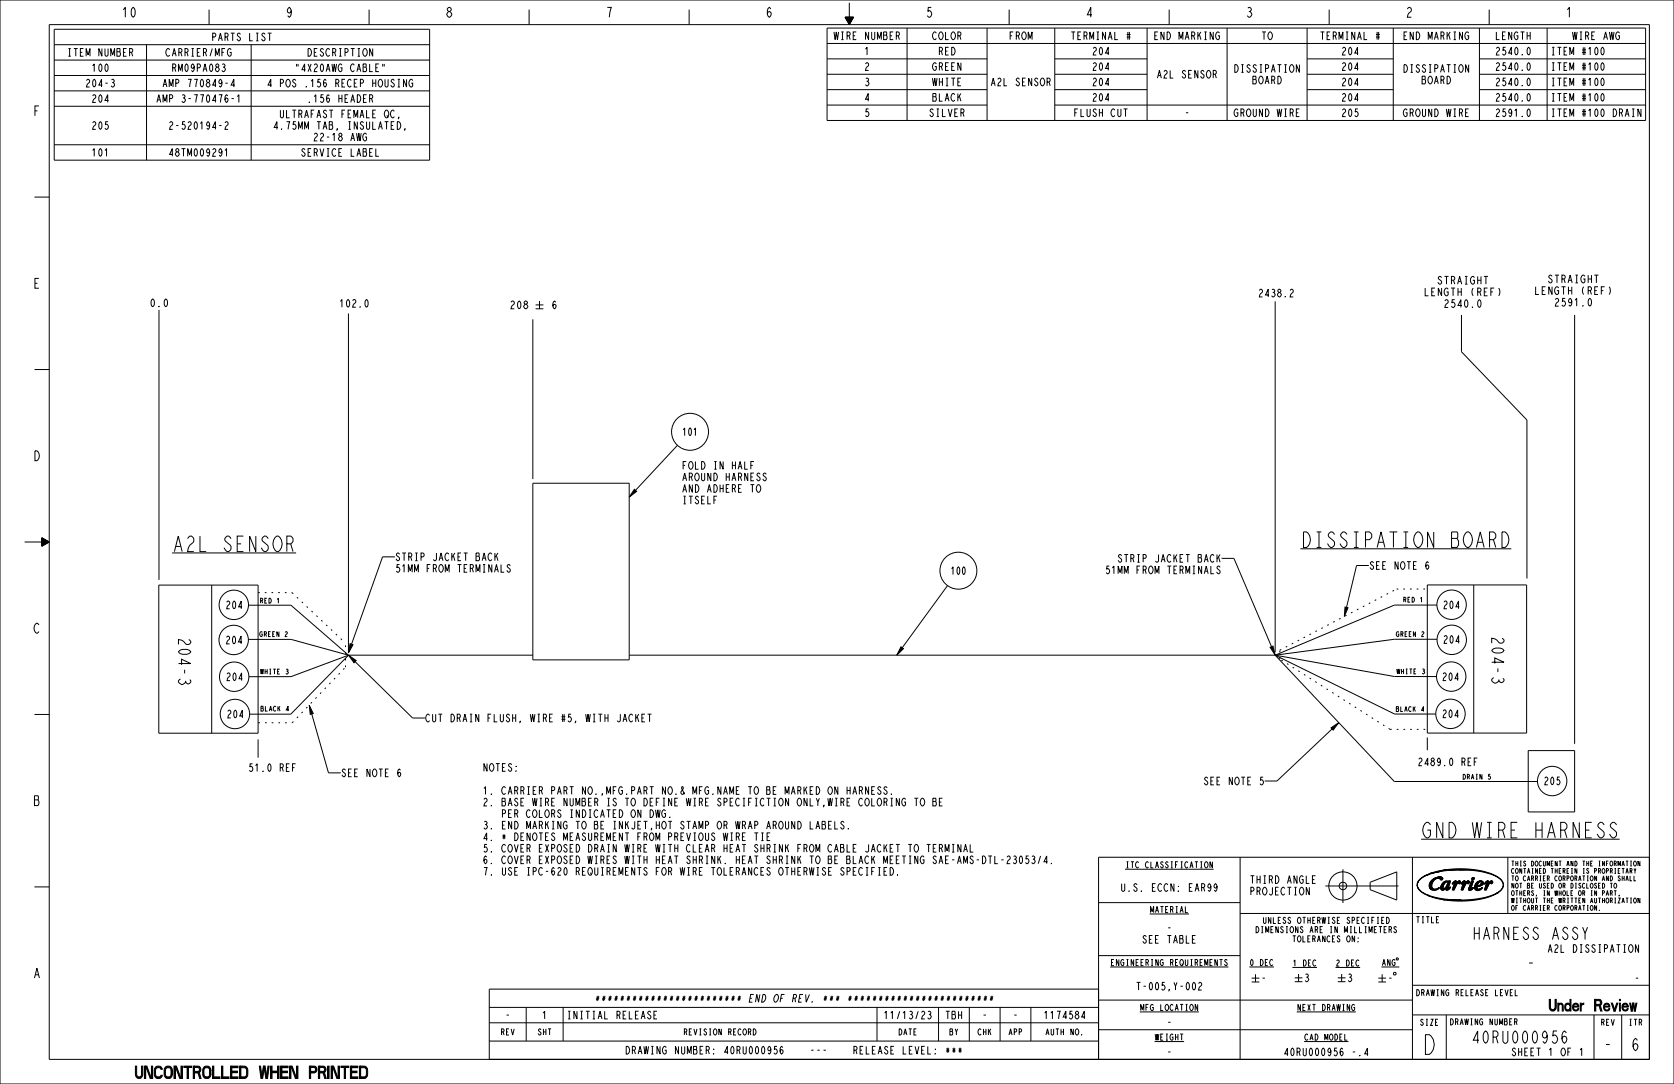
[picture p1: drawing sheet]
<svg xmlns="http://www.w3.org/2000/svg" width="864mm" height="559mm" viewBox="0 0 864 559" stroke-linecap="round" stroke-linejoin="round" font-family="sans-serif">
<path d="M684 457h37M693 448v18" fill="none" stroke="#000" stroke-width=".52" stroke-dasharray="83.4 83.4 250.1 83.4" stroke-linecap="butt"/>
<g fill="none" stroke="#000" stroke-width=".52">
<path d="M0 0h864v559h-864zM25 13h826v533h-826zM28 15h194v68h-194zM108 5v8M190 5v8M273 5v8M356 5v8M427 14h422v48h-422zM436 9h4l-2 4M436 9l2 4M436 9h4M436 9l2 3 2-3"/>
<path d="M436 9h4l-2 3-1-3M437 9h2l-1 3M437 9l1 2M437 10h2M438 10h1l-1 1M438 10v1M438 10h.1M438 1v12M439 10l-1 1-1-1M468 14v48M509 14v48M521 5v8"/>
<path d="M544 14v48M592 14v48M603 5v8M633 14v48M674 14v48M686 5v8M719 14v48M763 14v48M768 5v8M798 14v48M28 23h194M28 31h194"/>
<path d="M28 39h194M76 23v60M130 23v60M427 22h422M427 30h82M427 38h82M544 30h48M544 38h48M674 30h45M674 38h45M763 30h86M763 38h86"/>
<path d="M28 47h194M28 55h194M427 46h82M427 54h82M544 46h48M544 54h305M674 46h45M763 46h86M28 75h194M18 102h7M658 155v181M180 162v175"/>
<path d="M275 165v82M754 162v19l34 36v81M812 162v221M18 190h7M349 230l-21 23M275 249h50v91h-50zM327 252l1 1-3 3zM13 279h12M22 277l3 2-3 3zM22 277l3 2-3 2M22 278v3M22 278l3 1"/>
<path d="M22 278v3l3-2M22 278l2 1-2 2M22 278l2 1-2 1M22 279v1l2-1M22 279h1l-1 1M23 279v1v-1M23 279h.1M82 302h51v76h-51zM109 302v76M489 302l-24 32M736 302h52v76h-52zM741 312h-22l-61 26"/>
<path d="M760 302v76M128 330h22l30 8M180 338l-30 11h-22M180 338h95M465 333l1 1-3 4zM658 338l61 65h74M658 338l61 30h22M658 338l61 11h22M741 330h-22l-61 8M18 368h7M129 368h21M133 381v10"/>
<path d="M736 380v7M788 387h24v32h-24zM18 457h7M640 442v104M707 455l14-6v15l-14-5zM729 442v104M731 456v2zM731 457l2 2 5 3-4-2zM732 455l-1 2zM733 453l5-2-4 1-3 3zM735 452l3-2 5-1zM737 458h2z"/>
<path d="M738 450l5-1h6zM738 458h1zM738 455l1-1v3l-2 1zM738 458h2zM738 458l4 1h-2zM739 454l2-1-2 1-1 1zM739 454l3-2h1l1 1v1l-1-1h-2l-2 2v1v2h1h3l-2 1h-2l-2-2v-1zM739 453h3zM740 453h2zM740 458h3l-1 1zM740 453h4zM741 452h3z"/>
<path d="M742 452h1zM742 458h.1M742 453h2zM743 458h.1M743 449l17-1zM743 453h1l-1 1zM743 458h1zM743 458l1-1zM743 458h2zM743 457h1zM743 458h3l-3 1zM743 457h2z"/>
<path d="M743 459l2-1-1 1zM744 455h2zM744 455h2l-1 2h-2zM744 455l2-1h2l-1 4 1-1v1l-1 1h-1v-1l-1 1h-1l-1-2zM745 449l7-1h8zM745 455h1zM745 458h1zM745 455l1-1h1zM746 455v-1l1 1-1 2-1 1-1-1zM746 458h2l-2 1zM746 458h1zM747 456l1-1-1 3h-1z"/>
<path d="M747 455l1-1-1 1zM747 455h1l-1 1zM747 458h1zM748 457h.1M748 457v1zM748 454h.1M749 456l1-1zM750 455l-1 1zM750 457h1l-1 2h-1zM750 455h.1M750 455l1-1v2l2-2v1v1l-1-1-2 4h-1l1-4-1 1zM750 455h1z"/>
<path d="M750 455h1l-1 1zM750 456h1l1-1-1 2h-1zM750 456l1-1v1zM750 454h1zM751 454h.1M752 455h1zM752 455l1-1zM752 454h1zM752 455h1v1zM753 454h.1M753 456h.1M753 448a33 33 0 0 1 20 4 4 4 0 0 1 3 5 4 4 0 0 1-4 4 5 5 0 0 0 3-5 5 5 0 0 0-3-4 48 48 0 0 0-19-4z"/>
<path d="M754 456v-1zM754 455h1l-1 1zM754 457h2l-1 2h-1zM754 455h1zM754 455l2-1v2l1-2 1 1-1 1v-1l-2 4h-1l1-4-1 1zM754 455h2zM754 455h2l-1 1zM755 456h1l1-1-1 2h-2zM755 456l1-1v1zM755 454h1zM756 455h2zM757 455h1z"/>
<path d="M757 455l1-1zM757 454h1zM757 455h1l-1 1zM757 456h.1M758 458h2l-2 1zM758 458h1zM759 458h1zM759 454h1zM759 454h1l-2 4zM759 454h1l-1 4h1l-2 1v-1zM759 453h1v1zM759 453h1z"/>
<path d="M760 452h.1M760 458h.1M760 454l-1 4h-1zM761 457h1zM761 458h1zM761 457h2zM761 457h3zM761 457l4-1-1 1zM761 457l1-1zM761 458h2zM761 456h1zM761 459l3-1z"/>
<path d="M761 459l3-1-2 1zM761 456h1h-1zM761 455h2l-2 1zM762 455h1zM762 455h1h-2zM762 455l2-1 1 1v1l-3 1 1 1h2l-2 1h-1l-1-1v-1zM762 455l2-1zM762 455l2-1 1 1h-1v-1zM763 455h1v1l-2 1zM763 454h1zM763 458h2zM764 456h1z"/>
<path d="M764 456l1-1zM764 458h1zM764 455h1zM765 458h.1M766 456v-1zM766 455h1l-1 1zM766 457h2l-1 2h-1zM766 455h1zM766 455l2-1v2l1-2 1 1-1 1v-1l-2 4h-1l1-4-1 1zM767 455h1zM767 455h1l-1 1zM767 456h1l1-1-1 2h-2z"/>
<path d="M767 456l1-1v1zM767 454h1zM768 455h2zM769 455h1zM769 455l1-1zM769 454h1zM769 455h1v1zM769 456h.1M778 442v29M851 442h-284v104M567 465h73M640 471h211"/>
<path d="M736 461l5 2zM741 463l6 1h-2zM745 464h6zM747 464h11a40 40 0 0 0 15-4 47 47 0 0 1-26 4zM747 464h7zM567 493h73M252 519h315M271 519v18M291 519v18M452 519v18M484 519v18M500 519v18"/>
<path d="M516 519v18M532 519v18M567 510h-315v36M567 516h162M729 508h122M252 537h315M252 527h315M567 531h162M729 523h122M746 523v23M822 523v23M837 523v23"/>
<circle cx="356" cy="223" r="10"/>
<circle cx="494" cy="294" r="10"/>
<circle cx="121" cy="312" r="8"/>
<circle cx="749" cy="312" r="8"/>
<circle cx="121" cy="330" r="8"/>
<circle cx="749" cy="330" r="8"/>
<circle cx="121" cy="349" r="8"/>
<circle cx="749" cy="349" r="8"/>
<circle cx="121" cy="368" r="8"/>
<circle cx="748" cy="368" r="8"/>
<circle cx="801" cy="403" r="8"/>
<circle cx="693" cy="457" r="7"/>
<circle cx="693" cy="457" r="1.9"/>
<circle cx="760" cy="453" r=".7"/>
</g>
<g fill="#000">
<path d="M327 252l1 1-3 3zM465 333l1 1-3 4zM731 456v2zM732 455l-1 2zM731 457l2 2 5 3-4-2zM733 453l5-2-4 1-3 3zM737 458h2zM738 458h1zM738 455l1-1v3l-2 1zM738 458h2zM738 458l4 1h-2zM739 454l2-1-2 1-1 1z"/>
<path d="M735 452l3-2 5-1zM739 453h3zM740 453h2zM740 458h3l-1 1zM742 453h2zM742 452h1zM741 452h3zM740 453h4zM743 453h1l-1 1zM743 458l1-1zM743 457h1zM743 458h1z"/>
<path d="M743 457h2zM743 458h2zM743 458h3l-3 1zM743 459l2-1-1 1zM745 458h1zM744 455h2l-1 2h-2zM744 455h2zM745 455h1zM745 455l1-1h1zM738 450l5-1h6zM746 458h1zM746 458h2l-2 1z"/>
<path d="M747 455l1-1-1 1zM747 456l1-1-1 3h-1zM747 458h1zM747 455h1l-1 1zM748 457v1zM749 456l1-1zM750 455l-1 1zM743 449l17-1zM750 457h1l-1 2h-1zM750 456l1-1v1zM750 454h1zM750 455h1z"/>
<path d="M750 455h1l-1 1zM750 456h1l1-1-1 2h-1zM752 455h1zM752 455h1v1zM752 454h1zM753 448a33 33 0 0 1 20 4 4 4 0 0 1 3 5 4 4 0 0 1-4 4 5 5 0 0 0 3-5 5 5 0 0 0-3-4 48 48 0 0 0-19-4zM752 455l1-1zM745 449l7-1h8zM754 456v-1zM754 455h1l-1 1zM754 455h1zM754 457h2l-1 2h-1z"/>
<path d="M755 454h1zM755 456l1-1v1zM754 455h2zM754 455h2l-1 1zM755 456h1l1-1-1 2h-2zM756 455h2zM757 455h1l-1 1zM757 454h1zM757 455l1-1zM757 455h1zM758 458h1zM758 458h2l-2 1z"/>
<path d="M760 454l-1 4h-1zM759 454h1zM759 454h1l-2 4zM759 458h1zM759 453h1zM759 453h1v1zM761 457h1zM761 458h1zM761 457h2zM761 457l1-1zM761 456h1zM761 456h1h-1z"/>
<path d="M761 458h2zM761 455h2l-2 1zM762 455h1h-2zM761 459l3-1zM762 455h1zM761 457h3zM762 455l2-1zM763 454h1zM761 459l3-1-2 1zM762 455l2-1 1 1h-1v-1zM763 458h2zM764 458h1z"/>
<path d="M761 457l4-1-1 1zM764 456h1zM764 456l1-1zM764 455h1zM766 456v-1zM766 455h1l-1 1zM766 455h1zM766 457h2l-1 2h-1zM767 454h1zM767 456l1-1v1zM767 455h1zM767 455h1l-1 1z"/>
<path d="M767 456h1l1-1-1 2h-2zM768 455h2zM769 455h1v1zM769 454h1zM769 455l1-1zM769 455h1zM736 461l5 2zM741 463l6 1h-2zM745 464h6zM747 464h7zM747 464h11a40 40 0 0 0 15-4 47 47 0 0 1-26 4z"/>
</g>
<path d="M133 305h18M151 305l27 27M720 304h16M660 335l60-31M660 340v-5M178 344v-12M133 373h18M151 373l27-29M717 376h19M717 376l-57-36" fill="none" stroke="#000" stroke-width=".52" stroke-dasharray=".9 2.6" stroke-linecap="butt"/>
<!-- layer: 1 -->
<path d="M128 312h22l30 26-30 30M325 338h333" fill="none" stroke="#000" stroke-width=".52"/>
<!-- layer: 4 -->
<path d="M82 160v139" fill="none" stroke="#000" stroke-width=".52"/>
<!-- layer: 6 -->
<path d="M89 285h64" fill="none" stroke="#000" stroke-width=".52"/>
<!-- layer: NOTES3D -->
<g fill="none" stroke="#000" stroke-width=".52">
<path d="M264 156v-1l1 1-1 3h1M267 156h1l1 1-1 2-1-1zM271 157l-1-1 1-1 1 1-1 1M276 157h4M276 159h4M278 155v4M287 156l-1-1-1 2v2h1l1-2h-1l-1 1M204 287h-7l-16 45M630 288h7l19 45M671 283h109M706 292h-6l-5 21M694 313h1l-1 5z"/>
<path d="M180 338l4 3-1 1zM181 332h1l-2 5zM655 334l2-1 1 5zM183 341l30 29h6M160 363l2 5h-2zM161 368l8 30h7M334 368h2M687 375l4-2-3 3zM687 376l-28 27h-7M458 406h-1a1.6 1.6 0 0 0-1 1 1.6 1.6 0 0 0 2 1l-1 2-1-1M460 410h.1M481 411l2 1v3h-2z"/>
<path d="M481 413h2M485 413h1M486 411h-1v4h1M346 421h.1M396 431h1M397 429h-1v4h1M435 424l-1-1a1.6 1.6 0 0 0 0 2 1.6 1.6 0 0 0 1 1v1l-1-1M438 427h.1M497 439l1-4 1 4M498 438h1M500 435v4h2M733 433h103"/>
<path d="M459 447a2 2 0 0 1 2 2 2 2 0 0 1-2 2zM463 451h.1M474 441v4l-2-4v4M477 442l-1-1a2.1 2.1 0 0 0-1 2 2.1 2.1 0 0 0 1 2l1-2h-1M580 448h46M833 456v-1a1.2 1.2 0 0 1 1 2 1.2 1.2 0 0 1-1 1zM843 452v2h1M844 448l-1 1M846 444v2l-1-2v2M593 471h20M835 462h.1M846 463v2l-1-2v2"/>
<path d="M573 498h61M645 498h12M667 499h12M689 499h13M713 498h9M713 498l1-3 1 3M713 497h1M717 495v3l-1-3v3M720 495h-1a1.5 1.5 0 0 0-1 1 1.5 1.5 0 0 0 2 2v-2h-1M721 494v1h-1zM646 504h4M646 506h4"/>
<path d="M648 502v4M668 504h4M668 506h4M670 502v4M690 504h4M690 506h4M692 502v4M711 504h4M711 506h4M713 502v4M719 501l1 1v1l-1-1zM588 522h30"/>
<path d="M596 537h15M669 522h30M673 537h23"/>
<circle cx="271" cy="158" r="1.1"/>
</g>
<path d="M694 313h1l-1 5zM181 332h1l-2 5zM180 338l4 3-1 1zM655 334l2-1 1 5zM160 363l2 5h-2zM687 375l4-2-3 3z" fill="#000"/>
<text font-size="13.2" x="733" y="544">D</text>
<g font-size="10.4">
<text x="89" y="284">A2L SENSOR</text>
<text x="671" y="282">DISSIPATION BOARD</text>
<text x="733" y="432">GND WIRE HARNESS</text>
</g>
<g font-size="8.3">
<text x="92" y="328" transform="rotate(90 92 328)">204-3</text>
<text x="770" y="328" transform="rotate(90 770 328)">204-3</text>
<text x="760" y="484">HARNESS ASSY</text>
<text x="787" y="500">-</text>
<text x="759" y="538">40RU000956</text>
<text x="827" y="542">-</text>
<text x="841" y="542">6</text>
<text x="70" y="556">UNCONTROLLED WHEN PRINTED</text>
</g>
<text font-size="7.8" x="789" y="521">Under Review</text>
<g font-size="6.6">
<text x="63" y="9">10</text>
<text x="147" y="9">9</text>
<text x="230" y="9">8</text>
<text x="312" y="9">7</text>
<text x="395" y="9">6</text>
<text x="477" y="9">5</text>
<text x="560" y="9">4</text>
<text x="643" y="9">3</text>
<text x="725" y="9">2</text>
<text x="808" y="9">1</text>
<text x="17" y="60">F</text>
<text x="17" y="149">E</text>
<text x="17" y="237">D</text>
<text x="17" y="326">C</text>
<text x="17" y="415">B</text>
<text x="17" y="504">A</text>
</g>
<g font-size="5.2">
<text x="109" y="21">PARTS LIST</text>
<text x="430" y="20">WIRE NUMBER</text>
<text x="481" y="20">COLOR</text>
<text x="520" y="20">FROM</text>
<text x="552" y="20">TERMINAL #</text>
<text x="595" y="20">END MARKING</text>
<text x="651" y="20">TO</text>
<text x="681" y="20">TERMINAL #</text>
<text x="724" y="20">END MARKING</text>
<text x="771" y="20">LENGTH</text>
<text x="811" y="20">WIRE AWG</text>
<text x="35" y="29">ITEM NUMBER</text>
<text x="86" y="29">CARRIER/MFG</text>
<text x="159" y="29">DESCRIPTION</text>
<text x="446" y="28">1</text>
<text x="484" y="28">RED</text>
<text x="563" y="28">204</text>
<text x="692" y="28">204</text>
<text x="771" y="28">2540.0</text>
<text x="800" y="28">ITEM #100</text>
<text x="47" y="37">100</text>
<text x="89" y="37">RM09PA083</text>
<text x="152" y="37">&quot;4X20AWG CABLE&quot;</text>
<text x="446" y="36">2</text>
<text x="481" y="36">GREEN</text>
<text x="563" y="36">204</text>
<text x="597" y="40">A2L SENSOR</text>
<text x="637" y="37">DISSIPATION</text>
<text x="692" y="36">204</text>
<text x="724" y="37">DISSIPATION</text>
<text x="771" y="36">2540.0</text>
<text x="800" y="36">ITEM #100</text>
<text x="44" y="45">204-3</text>
<text x="84" y="45">AMP 770849-4</text>
<text x="138" y="45">4 POS .156 RECEP HOUSING</text>
<text x="446" y="44">3</text>
<text x="481" y="44">WHITE</text>
<text x="511" y="44">A2L SENSOR</text>
<text x="563" y="44">204</text>
<text x="646" y="43">BOARD</text>
<text x="692" y="44">204</text>
<text x="733" y="43">BOARD</text>
<text x="771" y="44">2540.0</text>
<text x="800" y="44">ITEM #100</text>
<text x="47" y="53">204</text>
<text x="81" y="53">AMP 3-770476-1</text>
<text x="159" y="53">.156 HEADER</text>
<text x="446" y="52">4</text>
<text x="481" y="52">BLACK</text>
<text x="563" y="52">204</text>
<text x="692" y="52">204</text>
<text x="771" y="52">2540.0</text>
<text x="800" y="52">ITEM #100</text>
<text x="145" y="61">ULTRAFAST FEMALE QC,</text>
<text x="446" y="60">5</text>
<text x="479" y="60">SILVER</text>
<text x="554" y="60">FLUSH CUT</text>
<text x="611" y="60">-</text>
<text x="637" y="60">GROUND WIRE</text>
<text x="692" y="60">205</text>
<text x="724" y="60">GROUND WIRE</text>
<text x="771" y="60">2591.0</text>
<text x="800" y="60">ITEM #100 DRAIN</text>
<text x="47" y="67">205</text>
<text x="87" y="67">2-520194-2</text>
<text x="142" y="67">4.75MM TAB, INSULATED,</text>
<text x="162" y="73">22-18 AWG</text>
<text x="47" y="81">101</text>
<text x="87" y="81">48TM009291</text>
<text x="155" y="81">SERVICE LABEL</text>
<text x="741" y="146">STRAIGHT</text>
<text x="798" y="146">STRAIGHT</text>
<text x="649" y="153">2438.2</text>
<text x="735" y="152">LENGTH (REF)</text>
<text x="792" y="152">LENGTH (REF)</text>
<text x="77" y="158">0.0</text>
<text x="175" y="158">102.0</text>
<text x="745" y="158">2540.0</text>
<text x="802" y="158">2591.0</text>
<text x="352" y="225">101</text>
<text x="352" y="242">FOLD IN HALF</text>
<text x="352" y="248">AROUND HARNESS</text>
<text x="352" y="254">AND ADHERE TO</text>
<text x="352" y="260">ITSELF</text>
<text x="204" y="289">STRIP JACKET BACK</text>
<text x="576" y="290">STRIP JACKET BACK</text>
<text x="706" y="294">SEE NOTE 6</text>
<text x="204" y="295">51MM FROM TERMINALS</text>
<text x="490" y="296">100</text>
<text x="570" y="296">51MM FROM TERMINALS</text>
<text x="116" y="314">204</text>
<text x="744" y="314">204</text>
<text x="116" y="332">204</text>
<text x="744" y="332">204</text>
<text x="116" y="351">204</text>
<text x="744" y="351">204</text>
<text x="117" y="370">204</text>
<text x="744" y="370">204</text>
<text x="219" y="372">CUT DRAIN FLUSH, WIRE #5, WITH JACKET</text>
<text x="731" y="395">2489.0 REF</text>
<text x="128" y="398">51.0 REF</text>
<text x="176" y="400">SEE NOTE 6</text>
<text x="249" y="398">NOTES:</text>
<text x="621" y="405">SEE NOTE 5</text>
<text x="796" y="405">205</text>
<text x="249" y="410">1. CARRIER PART NO.,MFG.PART NO.&amp; MFG.NAME TO BE MARKED ON HARNESS.</text>
<text x="249" y="415">2. BASE WIRE NUMBER IS TO DEFINE WIRE SPECIFICTION ONLY,WIRE COLORING TO BE</text>
<text x="258" y="421">PER COLORS INDICATED ON DWG.</text>
<text x="249" y="427">3. END MARKING TO BE INKJET,HOT STAMP OR WRAP AROUND LABELS.</text>
<text x="249" y="433">4. * DENOTES MEASUREMENT FROM PREVIOUS WIRE TIE</text>
<text x="249" y="439">5. COVER EXPOSED DRAIN WIRE WITH CLEAR HEAT SHRINK FROM CABLE JACKET TO TERMINAL</text>
<text x="249" y="445">6. COVER EXPOSED WIRES WITH HEAT SHRINK. HEAT SHRINK TO BE BLACK MEETING</text>
<text x="481" y="445">SAE-AMS-DTL-23053/4.</text>
<text x="249" y="451">7. USE IPC-620 REQUIREMENTS FOR WIRE TOLERANCES OTHERWISE SPECIFIED.</text>
<text x="644" y="455">THIRD ANGLE</text>
<text x="578" y="459">U.S. ECCN:</text>
<text x="613" y="459">EAR99</text>
<text x="644" y="461">PROJECTION</text>
<text x="602" y="480">-</text>
<text x="589" y="486">SEE TABLE</text>
<text x="799" y="491">A2L DISSIPATION</text>
<text x="650" y="506">-</text>
<text x="673" y="506">3</text>
<text x="695" y="506">3</text>
<text x="716" y="506">-</text>
<text x="843" y="506">-</text>
<text x="586" y="510">T-005,Y-002</text>
<text x="308" y="517">************************ END OF REV.</text>
<text x="424" y="517">***</text>
<text x="437" y="517">************************</text>
<text x="260" y="525">-</text>
<text x="279" y="525">1</text>
<text x="292" y="525">INITIAL RELEASE</text>
<text x="456" y="525">11/13/23</text>
<text x="487" y="525">TBH</text>
<text x="506" y="525">-</text>
<text x="522" y="525">-</text>
<text x="538" y="525">1174584</text>
<text x="602" y="529">-</text>
<text x="323" y="543">DRAWING NUMBER:</text>
<text x="373" y="543">40RU000956</text>
<text x="418" y="543">---</text>
<text x="440" y="543">RELEASE LEVEL:</text>
<text x="487" y="543">***</text>
<text x="602" y="544">-</text>
<text x="662" y="544">40RU000956</text>
<text x="697" y="544">-.4</text>
<text x="780" y="544">SHEET 1 OF 1</text>
</g>
<g font-size="4.1">
<text x="581" y="447">ITC CLASSIFICATION</text>
<text x="593" y="470">MATERIAL</text>
<text x="652" y="476">UNLESS OTHERWISE SPECIFIED</text>
<text x="730" y="476">TITLE</text>
<text x="648" y="481">DIMENSIONS ARE IN MILLIMETERS</text>
<text x="667" y="486">TOLERANCES ON:</text>
<text x="574" y="498">ENGINEERING REQUIREMENTS</text>
<text x="645" y="498">0 DEC</text>
<text x="667" y="498">1 DEC</text>
<text x="689" y="498">2 DEC</text>
<text x="730" y="513">DRAWING RELEASE LEVEL</text>
<text x="588" y="521">MFG LOCATION</text>
<text x="669" y="521">NEXT DRAWING</text>
<text x="258" y="534">REV</text>
<text x="277" y="534">SHT</text>
<text x="353" y="534">REVISION RECORD</text>
<text x="463" y="534">DATE</text>
<text x="490" y="534">BY</text>
<text x="504" y="534">CHK</text>
<text x="520" y="534">APP</text>
<text x="539" y="534">AUTH NO.</text>
<text x="732" y="529">SIZE</text>
<text x="748" y="528">DRAWING NUMBER</text>
<text x="826" y="529">REV</text>
<text x="840" y="529">ITR</text>
<text x="596" y="536">WEIGHT</text>
<text x="673" y="536">CAD MODEL</text>
</g>
<g font-size="3.3">
<text x="134" y="311">RED 1</text>
<text x="724" y="310">RED 1</text>
<text x="134" y="328">GREEN 2</text>
<text x="720" y="328">GREEN 2</text>
<text x="134" y="347">WHITE 3</text>
<text x="720" y="347">WHITE 3</text>
<text x="134" y="367">BLACK 4</text>
<text x="720" y="367">BLACK 4</text>
<text x="754" y="402">DRAIN 5</text>
<text x="779" y="446">THIS DOCUMENT AND THE INFORMATION</text>
<text x="779" y="450">CONTAINED THEREIN IS PROPRIETARY</text>
<text x="779" y="454">TO CARRIER CORPORATION AND SHALL</text>
<text x="779" y="458">NOT BE USED OR DISCLOSED TO</text>
<text x="779" y="462">OTHERS, IN WHOLE OR IN PART,</text>
<text x="779" y="465">WITHOUT THE WRITTEN AUTHORIZATION</text>
<text x="779" y="469">OF CARRIER CORPORATION.</text>
</g>
</svg>
